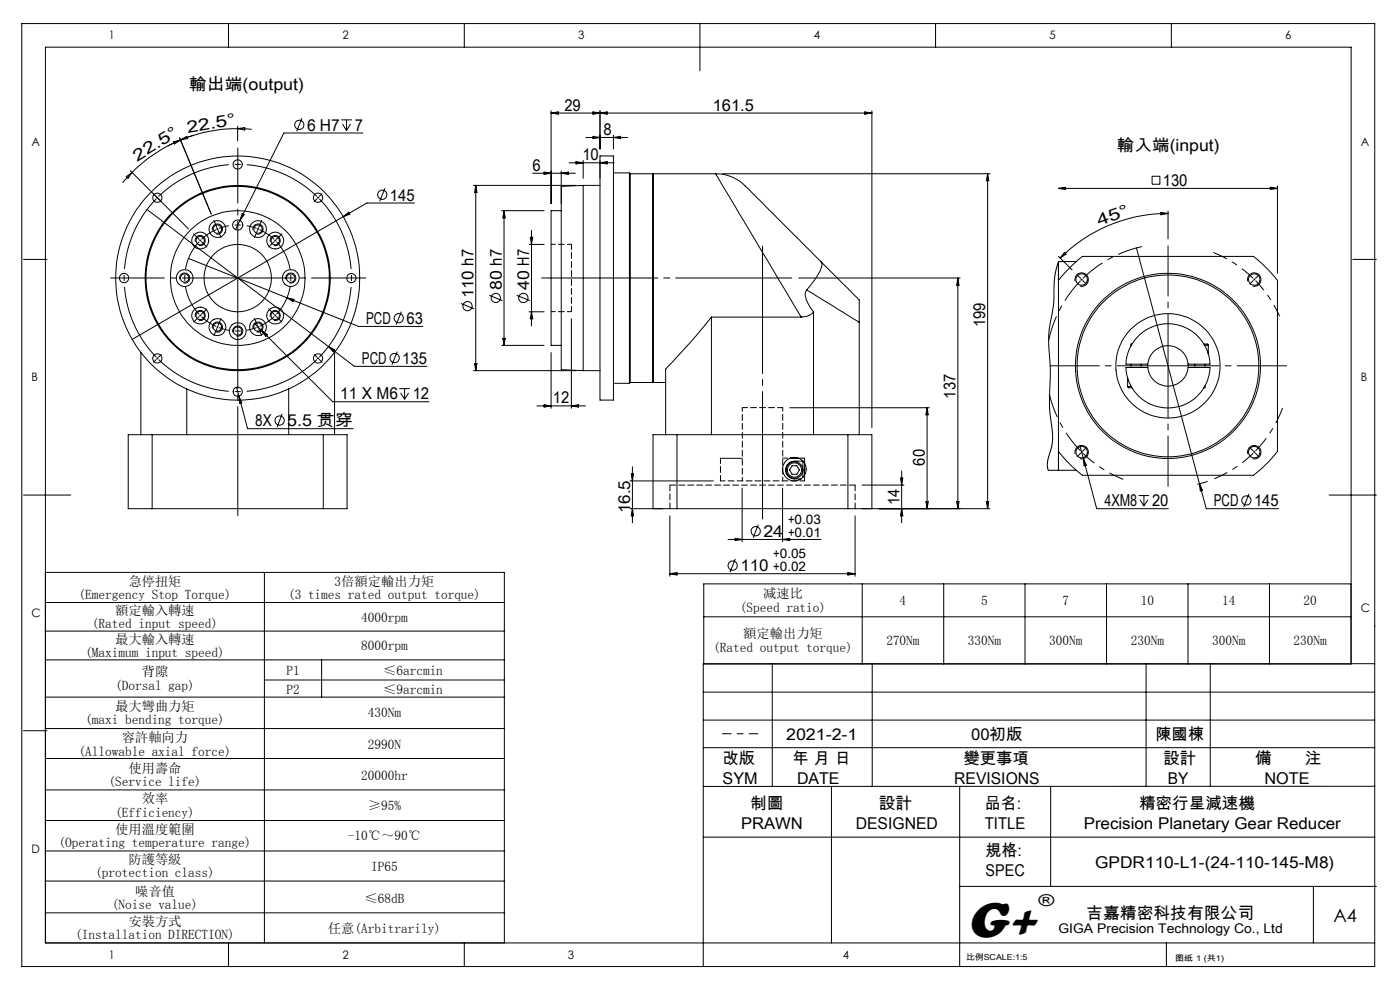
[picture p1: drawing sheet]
<svg xmlns="http://www.w3.org/2000/svg" width="297mm" height="210mm" viewBox="0 0 297 210" stroke-linecap="round" stroke-linejoin="round" font-family="sans-serif">
<g fill="none" stroke="#000" stroke-width=".21">
<path d="M4.6 5h287v200h-287zM48.5 5v5M98.5 5v5M148.5 5v10M198.5 5v5M248.5 5v5M26.8 37.5l1.2-.9-.8 1.2zM27.7 36.2l12.3 12.4M28 36.6l-2 2.2M36.8 30.1l1.5-.4-1.3 .8zM38.1 29.2l6.7 16.2M38.3 29.7l-2.7 1.3"/>
<path d="M38.3 29.7a32.1 32.1 0 0 0-10.3 6.9M38.3 29.7l1.3-.8 .2 .5zM41.1 28.7l-2.8 1M50.4 27.3a31.9 31.9 0 0 0-12.1 2.4M50.4 27.3l3 .1M50.4 26.8v3.1M50.4 27.3l1.5-.3v.6zM64.1 25.1l-1.2 2.8M72.4 25.4h2.2M72.7 26.3l.8 1.4M73.5 25.4v2.3M74.4 26.3l-.9 1.4"/>
<path d="M77 28.2h-16.8l-9.3 18.6M81.7 39.9l-1.2 2.8M100.4 39.3h21.8M100.9 39.3v39.3M100.9 39.3l.3 1.5h-.5zM113 36.8h9.1M115.4 36.5l1.5 .3-1.5 .2zM116.9 23.5v19.7M116.9 24h68.1M116.9 24l1.5-.3v.5zM119.1 36.3v6.9M119.1 36.8l1.5-.3v.5z"/>
<path d="M120.7 34.5h9.6M122.2 34.3l1.5 .2-1.5 .3zM123.7 39.3v39.3M123.7 39.3l-4.6 .2v38.9l4.6 .2M123.7 34v3.8M123.7 39.3h3.6M124.3 29.2h8.8M125.8 23.7l1.5 .3-1.5 .2zM125.8 28.9l1.5 .3-1.5 .2zM127.3 33.1h2.8v51.8h-2.8zM127.3 23.5v8.1M127.3 34v3.8"/>
<path d="M127.3 34.5l1.5-.2v.5zM127.3 24l1.5-.3v.5zM130.1 28.7v2.9M130.1 29.2l1.6-.3v.5zM130.1 36.7h3.4M133.5 36.7v44.6M133.5 36.7l.2 .2M133.7 36.9v44.2M133.7 36.9h18.1M138.5 36.9v44.2zM151.8 36.9a10.4 10.4 0 0 1 7.7 3.9l14.7 14.8M151.8 36.9l18.2 30.4"/>
<path d="M153.3 36.9h56.7M183.4 23.7l1.6 .3-1.6 .2zM185 23.5v67.2M209.5 36.9v71M209.5 36.9l.3 1.4h-.6zM224.5 40h46.5M224.5 40l1.6-.3v.5zM244.4 37.4h1.7v1.7h-1.7zM269.5 39.7l1.5 .3-1.5 .2zM271 39.5v18.5M5 55h5M31.2 44.4l38.5 29.1"/>
<path d="M33.3 41.8l.1 .1M33.4 41.9l-.1 .2M33.5 41.8l-.1 .1M38.1 59.3a1.07 1.07 0 0 1 1-1.4 1.07 1.07 0 0 1 1.1 1.2 1.07 1.07 0 0 1-1.3 .9M40 54.8l36.1 14.4h13.6M41.5 51.3a1.07 1.07 0 0 1 .9-1.3 1.07 1.07 0 0 1 1.1 1.1 1.07 1.07 0 0 1-1.3 1M45.1 48.9a1.07 1.07 0 0 1 .9-1.4 1.07 1.07 0 0 1 1.2 1.2 1.07 1.07 0 0 1-1.3 .9M46 48.4l.1 .2M46.1 48.6l-.1 .1M46.1 48.6l.1 .1M46.3 48.5l-.2 .1M50.9 46.8l-.9 1.9"/>
<path d="M51.4 45.3l.4 .2-.9 1.3zM53.7 48.9a1.07 1.07 0 0 1 .9-1.4 1.07 1.07 0 0 1 1.2 1.2 1.07 1.07 0 0 1-1.3 .9M57.4 51.3a1.07 1.07 0 0 1 .9-1.3 1.07 1.07 0 0 1 1.2 1.1 1.07 1.07 0 0 1-1.4 1M60.6 59.3a1.08 1.08 0 0 1 1-1.4 1.08 1.08 0 0 1 1.2 1.2 1.08 1.08 0 0 1-1.4 .9M72.8 46l1.2-1 .2 .4zM87.9 43.1h-10.1l-49.8 28.9M106.4 44.7h9M106.9 44.7v28.6M106.9 44.7l.3 1.5h-.5zM112.3 51.8h3.1M112.5 50.3h.5l-.3 1.5zM112.7 48.9v20.2"/>
<path d="M119.1 44.7h-2.2v28.6h2.2M169.4 59h34.3M174.2 55.6a1.83 1.83 0 0 1-.2 1.9l-1.2 1.9-1.7 2.1M174.2 55.6l7.6 7.5a1.13 1.13 0 0 1 .5 1.4v3.9M203.2 59v48.9M203.2 59l.2 1.5h-.4zM224.5 54.4l2.9 2.8M224.5 55.5v4M224.5 59.5a32.4 32.4 0 0 1 5.1-5.1h36.3a32.4 32.4 0 0 1 5.1 5.1v36.3a30.3 30.3 0 0 1-5.1 5h-36.3a30.3 30.3 0 0 1-5.1-5M224.5 59.5v36.3M224.6 55.5l-.6 1.6-.3 1.7-.2 5.7-1 6.6v2.1l.3 4.6-.2 8.8 .6 4.7 .1 1.9-.3 1.9-.8 2.6v1.2l.2 .9h6M224.6 55.5h3.8"/>
<path d="M225.8 53.5l.4 .4-1.3 .8zM228.1 59.7a1.42 1.42 0 0 1 1.2-1.8 1.42 1.42 0 0 1 1.6 1.5 1.42 1.42 0 0 1-1.8 1.3M229.3 59.2l.2 .1M229.5 59.3l-.2 .1M229.5 59.3l.1 .1M229.6 59.2l-.1 .1M241.1 52.6l13.4 50M246.3 45l1.5 .3-1.5 .3zM247.8 45.3a32.2 32.2 0 0 0-22.9 9.4M247.8 44.8v5.9M264.7 59.7a1.42 1.42 0 0 1 1.2-1.8 1.42 1.42 0 0 1 1.6 1.5 1.42 1.42 0 0 1-1.8 1.3M287 55h5"/>
<path d="M29.9 74.7v17.5M41.5 67.2a1.07 1.07 0 0 1 .9-1.3 1.07 1.07 0 0 1 1.1 1.1 1.07 1.07 0 0 1-1.3 1M45.1 69.7a1.08 1.08 0 0 1 .9-1.4 1.08 1.08 0 0 1 1.2 1.1 1.08 1.08 0 0 1-1.3 1M49.4 70.5a1.06 1.06 0 0 1 .9-1.3 1.06 1.06 0 0 1 1.2 1.1 1.06 1.06 0 0 1-1.3 1M53.7 69.7a1.08 1.08 0 0 1 .9-1.4 1.08 1.08 0 0 1 1.2 1.1 1.08 1.08 0 0 1-1.3 1M54 68.6l1.5 1.5M55.5 70.1l15.1 15.1h20.4M55.5 70.1l1.2 .9-.3 .4zM57.4 67.2a1.07 1.07 0 0 1 .9-1.3 1.07 1.07 0 0 1 1.2 1.1 1.07 1.07 0 0 1-1.4 1M60.9 63.2l1.5 .3-.2 .5zM69.7 73.5l5.5 4.2h15.4M69.7 73.5l1.3 .7-.3 .4z"/>
<path d="M71 74.7v17.5M84.3 74.6l-1.2 2.8M85.2 66.1l-1.2 2.8M97.8 64.4l2.8 1.1M100.4 78.6h21.8M100.7 77.1h.5l-.3 1.5zM103.8 62.6l2.8 1.2M106.4 73.3h9M106.7 71.8h.5l-.3 1.5zM109.6 62.6l2.8 1.2M112.3 66.1h3.1M112.7 66.1l.3 1.5h-.5z"/>
<path d="M116.9 74.8v11.8M121.2 67.6v19M123.7 78.6h3.6M150.9 67.3l-4.6 5.5-5.1 5.5v13.9M150.9 67.3h19.1M150.9 67.3v24.9M171.1 61.5a2.38 2.38 0 0 0 .2 2.7l1.3 2M171.1 61.5l11.2 6.9M172.6 66.2a3.1 3.1 0 0 1-2.6 1.1M172.6 66.2v26M182.3 68.4v23.8M239.9 77.2v.8"/>
<path d="M240.1 73h-.2v.4M242.1 77.2v.8M243.5 78a4.3 4.3 0 0 0 4.3 3.9 4.3 4.3 0 0 0 4.3-3.9M243.5 78h-4.6a8.9 8.9 0 0 0 8.9 8.5 8.9 8.9 0 0 0 8.9-8.5h-4.6M243.5 77.2h-4.6a8.9 8.9 0 0 1 8.9-8.5 8.9 8.9 0 0 1 8.9 8.5h-4.6M243.5 77.2a4.3 4.3 0 0 1 4.3-3.9 4.3 4.3 0 0 1 4.3 3.9M243.5 77.2v.8M252.1 77.2v.8M253.5 77.2v.8M255.4 73h.8l.1 .2M255.6 73.2h.7M255.6 77.2v.8"/>
<path d="M256.3 73.2v1.9M32.3 92.2h-5.1v15.7h5.1M32.3 92.2h36.3M32.3 92.2v15.7M39.6 82.5v9.7M50.2 82.2l.5 1.9M50.7 84.1l1.8 6.8h22.4M50.7 84.1l.6 1.3-.5 .1zM59.9 87.8l-1.1 2.8M61.2 82.5v9.7M68.6 92.2h5v15.7h-5M68.6 92.2v15.7"/>
<path d="M84.7 82.4h2.2M85 83.4l.8 1.3M85.8 82.4v2.3M86.7 83.4l-.9 1.3M113.9 86.1h10.3M115.4 85.9l1.5 .2-1.5 .3zM121.2 86.1l1.5-.2v.5zM130.1 81.3h3.4M133.7 81.1l-.2 .2M133.7 81.1h7.5M134.2 99v11.9M143.6 92.2h-5.1v15.7h5.1"/>
<path d="M143.6 92.2v15.7M143.6 92.2h36.3M152.8 97.2h4.6M167.5 86.5h29.7M167.6 97.2h1.9M167.8 97.1v.1M168 98.8h1.1l.5 .9-.5 .9h-1.1l-.5-.9zM170.7 98.2v2.6M179.9 92.2h5.1v15.7h-5.1M179.9 92.2v15.7M191.3 99.9v11M196.7 86.5v21.4"/>
<path d="M196.7 86.5l.2 1.5h-.5zM224.5 95.8v4zM228.1 96.3a1.42 1.42 0 0 1 1.2-1.8 1.42 1.42 0 0 1 1.6 1.5 1.42 1.42 0 0 1-1.8 1.3M229.1 94.5l.7 2.8M229.8 97.3l2.9 10.6h15.2M229.8 97.3l.7 1.4-.5 .1zM239.2 82l.2 .3h.7M239.2 82h.8M239.2 80.1v1.9M255.6 81.9v.4h-.2M264.7 96.3a1.42 1.42 0 0 1 1.2-1.8 1.42 1.42 0 0 1 1.6 1.5 1.42 1.42 0 0 1-1.8 1.3M5 105h10"/>
<path d="M32.3 107.9h36.3M133.7 107.9h6.9M133.7 102h17.6M133.9 100.5h.5l-.2 1.5zM134.2 107.9l.2 1.5h-.5zM142.1 109.4v12.8M143.6 107.9h36.3M154.4 114.4h19.8M156 114.2l1.4 .2-1.4 .3zM156 118.6l-1.1 2.8M157.4 103.5v11.4M160.9 111.3l-1.1 2.8"/>
<path d="M166 103.5v11.4M166 114.4l1.5-.2v.5zM170.3 101.3v-3.5h-.7a2.41 2.41 0 0 0-2.9 1.5 2.08 2.08 0 0 0 2.7 2.3h.6M181.4 109.4v12.8M182.9 107.9h27.1M182.9 102.9h8.9M191 101.4h.5l-.2 1.5zM191.3 107.9l.2 1.5h-.5zM196.4 106.4h.5l-.2 1.5zM203 106.4h.4l-.2 1.5zM209.2 106.4h.6l-.3 1.5zM241.5 105.1h2.3"/>
<path d="M241.8 106l.9 1.3M242.7 105.1v2.2M243.5 106l-.8 1.3M254.5 102.6l1.4 5.3h15.4M254.5 102.6l.6 1.4-.5 .1zM256.2 102.1l-2.2 .7M265 104.8l-1.2 2.8M282 105h10M9.6 121.4h97.4v78.6M9.6 127.8h97.4M9.6 133.9h97.4M9.6 140h97.4"/>
<path d="M56.1 121.4v78.6M68.2 140v7.9M142.1 121.7h39.3M142.1 121.7l1.5-.2v.5zM149.3 123.9h137.3v17h-137.3zM149.3 130.8h137.3M179.9 121.5l1.5 .2-1.5 .3zM182.9 123.9v17M200.2 123.9v17M217.5 123.9v17M234.7 123.9v17M252 123.9v17"/>
<path d="M269.3 123.9v17M5 155h5M9.6 147.9h97.4M9.6 154.5h97.4M56.1 144.2h50.9M149.2 152.7h142.4M149.2 146.8h142.4M149.2 158.6h142.4M163.8 140.8v26M185 140.8v26M243.1 140.8v26M256.8 140.8v26"/>
<path d="M286.6 140.8v-130.8h-277v190h282M291.6 140.8h-142.4v64.2M9.6 160.9h97.4M9.6 167.6h97.4M9.6 174.1h97.4M149.2 177.6h142.4M176.4 166.8v33.2M203.6 166.8v38.2M222.9 166.8v21.2M291.6 166.8h-142.4M9.6 180.5h97.4M9.6 186.9h97.4"/>
<path d="M9.6 193.6h97.4M203.6 188h88.4M278.6 188v12M48.5 200v5M98.5 200v5M247.4 200v5"/>
<circle cx="50.4" cy="34.9" r=".98"/>
<circle cx="63.5" cy="26.5" r=".98"/>
<circle cx="26.3" cy="59" r=".99"/>
<circle cx="33.4" cy="41.9" r=".98"/>
<circle cx="39.2" cy="59" r=".89"/>
<circle cx="39.2" cy="59" r="1.78"/>
<circle cx="42.5" cy="51" r=".89"/>
<circle cx="42.5" cy="51" r="1.79"/>
<circle cx="46.1" cy="48.6" r="1.79"/>
<circle cx="46.1" cy="48.6" r=".89"/>
<circle cx="50.4" cy="59" r="25.9"/>
<circle cx="50.4" cy="59" r="19.4"/>
<circle cx="50.4" cy="59" r="14.3"/>
<circle cx="50.4" cy="47.7" r="1.08"/>
<circle cx="50.4" cy="59" r="7.1"/>
<circle cx="50.4" cy="59" r="19.6"/>
<circle cx="54.7" cy="48.6" r="1.78"/>
<circle cx="54.7" cy="48.6" r=".89"/>
<circle cx="58.4" cy="51" r=".89"/>
<circle cx="58.4" cy="51" r="1.78"/>
<circle cx="61.7" cy="59" r=".89"/>
<circle cx="61.7" cy="59" r="1.78"/>
<circle cx="67.5" cy="41.9" r=".99"/>
<circle cx="74.5" cy="59" r=".98"/>
<circle cx="81.1" cy="41.3" r=".98"/>
<circle cx="229.5" cy="59.3" r="1.21"/>
<circle cx="266.1" cy="59.3" r="1.21"/>
<circle cx="33.4" cy="76.1" r=".99"/>
<circle cx="42.5" cy="66.9" r="1.79"/>
<circle cx="42.5" cy="66.9" r=".89"/>
<circle cx="46.1" cy="69.4" r=".9"/>
<circle cx="46.1" cy="69.4" r="1.79"/>
<circle cx="50.4" cy="70.2" r=".89"/>
<circle cx="50.4" cy="70.2" r="1.79"/>
<circle cx="54.7" cy="69.4" r=".9"/>
<circle cx="54.7" cy="69.4" r="1.79"/>
<circle cx="58.4" cy="67" r="1.79"/>
<circle cx="58.4" cy="66.9" r=".89"/>
<circle cx="67.5" cy="76" r=".98"/>
<circle cx="83.7" cy="76" r=".98"/>
<circle cx="84.6" cy="67.5" r=".98"/>
<circle cx="99.2" cy="64.9" r=".98"/>
<circle cx="105.2" cy="63.2" r=".98"/>
<circle cx="111" cy="63.2" r=".99"/>
<circle cx="247.8" cy="77.6" r="19.3"/>
<circle cx="247.8" cy="77.6" r="19.6"/>
<circle cx="247.8" cy="77.6" r="11.1"/>
<circle cx="50.4" cy="83.1" r=".98"/>
<circle cx="59.3" cy="89.2" r=".99"/>
<circle cx="168.5" cy="99.7" r="1.52"/>
<circle cx="168.5" cy="99.5" r="2.5"/>
<circle cx="168.5" cy="99.7" r="1.78"/>
<circle cx="229.5" cy="95.9" r="1.21"/>
<circle cx="266.1" cy="95.9" r="1.21"/>
<circle cx="155.4" cy="120" r=".99"/>
<circle cx="160.3" cy="112.7" r=".98"/>
<circle cx="264.4" cy="106.2" r=".98"/>
</g>
<g fill="none" stroke="#000" stroke-width=".21" stroke-dasharray="30.5 1.3 1.3 1.3" stroke-linecap="butt">
<path d="M42.5 51l-.1 .1M42.5 51l.1-.1M45.8 48.7l-1.6 .9-1.5 1.2M54.7 48.6l-.1-.1M54.7 48.6h.2M58.1 50.8l-1.4-1.2-1.6-.9M58.4 51l-.1-.1M58.4 51l.1 .1M67.5 41.9l-.1-.1M67.5 41.9l.1 .1M266.1 59.3l-.1-.1M266.1 59.3l.1 .1"/>
<path d="M33.4 76l.1 .1M33.4 76l-.1-.1M42.5 66.9l.1 .1M42.5 66.9l-.1-.1M42.7 67.2l1.5 1.1 1.6 .9M46.1 69.4h.2M46.1 69.4l-.1-.1M54.7 69.4l.2-.1M54.7 69.4h-.1M55.1 69.2l1.6-.9 1.4-1.1M58.4 66.9l.1-.1M58.4 66.9l-.1 .1"/>
<path d="M67.5 76l.1-.1M67.5 76l-.1 .1M229.5 95.9l.1 .1M229.5 95.9l-.1-.1M266.1 95.9l.1-.1M266.1 95.9l-.1 .1"/>
</g>
<path d="M42.2 51.3a11.2 11.2 0 0 0 0 15.4M58.6 66.7a11.2 11.2 0 0 0 0-15.4" fill="none" stroke="#000" stroke-width=".21" stroke-dasharray="30.5 1.3 1.3 1.3" stroke-dashoffset="23.9" stroke-linecap="butt"/>
<path d="M54.4 48.4a11.2 11.2 0 0 0-7.9 0M46.5 69.5a11.2 11.2 0 0 0 7.9 0" fill="none" stroke="#000" stroke-width=".21" stroke-dasharray="30.5 1.3 1.3 1.3" stroke-dashoffset="28.3" stroke-linecap="butt"/>
<path d="M33.1 42.2a24.1 24.1 0 0 0 0 33.6M67.2 41.7a24.1 24.1 0 0 0-33.5 0M33.7 76.3a24.1 24.1 0 0 0 33.5 0M67.7 75.8a24.1 24.1 0 0 0 0-33.6" fill="none" stroke="#000" stroke-width=".21" stroke-dasharray="30.5 1.3 1.3 1.3" stroke-dashoffset="13.8" stroke-linecap="butt"/>
<path d="M229.7 59a25.9 25.9 0 0 1 12.5-6.7" fill="none" stroke="#000" stroke-width=".21" stroke-dasharray="30.5 1.3 1.3 1.3" stroke-dashoffset="25.2" stroke-linecap="butt"/>
<path d="M265.8 59a25.9 25.9 0 0 0-8.4-5.4M229.7 96.2a25.9 25.9 0 0 0 8.6 5.5" fill="none" stroke="#000" stroke-width=".21" stroke-dasharray="30.5 1.3 1.3 1.3" stroke-dashoffset="27.3" stroke-linecap="butt"/>
<path d="M266.4 59.5a25.9 25.9 0 0 1 5.1 7.6" fill="none" stroke="#000" stroke-width=".21" stroke-dasharray="30.5 1.3 1.3 1.3" stroke-dashoffset="27.8" stroke-linecap="butt"/>
<path d="M266.4 95.7a25.9 25.9 0 0 0 5.7-9.2" fill="none" stroke="#000" stroke-width=".21" stroke-dasharray="30.5 1.3 1.3 1.3" stroke-dashoffset="27" stroke-linecap="butt"/>
<path d="M265.8 96.2a25.9 25.9 0 0 1-8.2 5.4" fill="none" stroke="#000" stroke-width=".21" stroke-dasharray="30.5 1.3 1.3 1.3" stroke-dashoffset="27.4" stroke-linecap="butt"/>
<path d="M229.2 59.5a25.8 25.8 0 0 0-6.7 12.7" fill="none" stroke="#000" stroke-width=".21" stroke-dasharray="30.5 1.3 1.3 1.3" stroke-dashoffset="25.1" stroke-linecap="butt"/>
<path d="M222.7 83.8a25.8 25.8 0 0 0 6.5 11.9" fill="none" stroke="#000" stroke-width=".21" stroke-dasharray="30.5 1.3 1.3 1.3" stroke-dashoffset="25.5" stroke-linecap="butt"/>
<path d="M161.8 110.1v-57.9" fill="none" stroke="#000" stroke-width=".21" stroke-dasharray="30.5 1.3 1.3 1.3" stroke-dashoffset="3.4"/>
<path d="M168 59h-53.1" fill="none" stroke="#000" stroke-width=".21" stroke-dasharray="30.5 1.3 1.3 1.3" stroke-dashoffset="5.9"/>
<path d="M153.3 155.6h7.5" fill="none" stroke="#000" stroke-width=".21" stroke-dasharray="30.5 1.3 1.3 1.3" stroke-dashoffset="28.6"/>
<path d="M121.2 51.8v14.3M157.5 86.5h8.6M170.7 97.2h-4.6" fill="none" stroke="#000" stroke-width=".21" stroke-dasharray="1.3 .6" stroke-dashoffset=".2"/>
<path d="M170.7 97.2v4.8M152.8 102v-4.8" fill="none" stroke="#000" stroke-width=".21" stroke-dasharray="1.3 .6" stroke-dashoffset=".1"/>
<path d="M152.8 102h17.9" fill="none" stroke="#000" stroke-width=".21" stroke-dasharray="1.3 .6" stroke-dashoffset=".3"/>
<path d="M157.5 86.5v15.5M166.1 102v-15.5" fill="none" stroke="#000" stroke-width=".21" stroke-dasharray="1.3 .6" stroke-dashoffset=".5"/>
<path d="M142.1 102.9v5M142.1 102.9h39.3M181.4 107.9v-5" fill="none" stroke="#000" stroke-width=".21" stroke-dasharray="1.3 .6"/>
<path d="M121.2 51.8h-4.3M116.9 66.1h4.3" fill="none" stroke="#000" stroke-width=".21" stroke-dasharray="1.3 .6" stroke-dashoffset=".4"/>
<g fill="none" stroke="#000" stroke-width=".21" stroke-dasharray="30.5 1.3 1.3 1.3">
<path d="M33.1 41.7l-.5-.6M33.7 42.2l.5 .5M42.2 50.8l-1.1-1.2M42.5 51l-.1-.1M42.5 51l.1 .1M42.7 51.3l1.2 1.1M46 48.2l-.6-1.4M46.3 48.9l.6 1.5M50.4 59v-.2M50.4 59h-.1M50.4 59v.1M50.4 59h.2"/>
<path d="M54.6 48.9l-.6 1.5M54.7 48.6l.1-.2M54.7 48.6v.1M54.9 48.2l.6-1.4M58.1 51.3l-1.1 1.1M58.4 51l.1-.1M58.4 51l-.1 .1M58.7 50.8l1.1-1.2M67.2 42.2l-.5 .5M67.5 41.9l.1-.1M67.5 41.9l-.1 .1M67.7 41.7l.6-.6"/>
<path d="M229.2 59l-.7-.7M229.7 59.5l.8 .8M265.8 59.5l-.7 .8M266.1 59.3l.1-.1M266.1 59.3l-.1 .1M266.4 59l.7-.7M33.1 76.3l-.5 .5M33.4 76l-.1 .1M33.4 76l.1-.1M33.7 75.8l.5-.6M42.2 67.2l-1.1 1.1M42.5 66.9l-.1 .1"/>
<path d="M42.5 66.9l.1-.1M42.7 66.7l1.2-1.2M46 69.7l-.6 1.5M46.1 69.4v.1M46.1 69.4l.1-.2M46.3 69l.6-1.5M54.6 69l-.6-1.5M54.7 69.4l.1 .1M54.7 69.4v-.2M54.9 69.7l.6 1.5M58.1 66.7l-1.1-1.2M58.4 66.9l.1 .1"/>
<path d="M58.4 66.9l-.1-.1M58.7 67.2l1.1 1.1M67.2 75.8l-.5-.6M67.5 76l.1 .1M67.5 76l-.1-.1M67.7 76.3l.6 .5M247.8 77.6v-.2M247.8 77.6h-.2M247.8 77.6v.2M247.8 77.6h.2M229.2 96.2l-.7 .7M229.5 95.9l-.1 .1"/>
<path d="M229.5 95.9l.1-.1M229.7 95.7l.8-.8M265.8 95.7l-.7-.8M266.1 95.9l.1 .1M266.1 95.9l-.1-.1M266.4 96.2l.7 .7"/>
</g>
<path d="M50.4 58.6v-27.2" fill="none" stroke="#000" stroke-width=".21" stroke-dasharray="30.5 1.3 1.3 1.3" stroke-dashoffset="18.8"/>
<path d="M50.1 59h-26.6" fill="none" stroke="#000" stroke-width=".21" stroke-dasharray="30.5 1.3 1.3 1.3" stroke-dashoffset="19.1"/>
<path d="M50.4 59.3v50.1" fill="none" stroke="#000" stroke-width=".21" stroke-dasharray="30.5 1.3 1.3 1.3" stroke-dashoffset="7.4"/>
<path d="M50.8 59h26.8" fill="none" stroke="#000" stroke-width=".21" stroke-dasharray="30.5 1.3 1.3 1.3" stroke-dashoffset="19"/>
<path d="M247.8 77.2v-25M247.8 78v25.2" fill="none" stroke="#000" stroke-width=".21" stroke-dasharray="30.5 1.3 1.3 1.3" stroke-dashoffset="19.8"/>
<path d="M247.4 77.6h-24.6" fill="none" stroke="#000" stroke-width=".21" stroke-dasharray="30.5 1.3 1.3 1.3" stroke-dashoffset="20.1"/>
<path d="M248.1 77.6h24.9" fill="none" stroke="#000" stroke-width=".21" stroke-dasharray="30.5 1.3 1.3 1.3" stroke-dashoffset="20"/>
<text font-size="11" x="205.1" y="198.7">G+</text>
<text font-size="3.9" x="282.9" y="195.5">A4</text>
<g font-size="3.5">
<text x="40.1" y="19.2">輸出端(output)</text>
<text x="119.7" y="23.5">29</text>
<text x="151.2" y="23.5">161.5</text>
<text x="39.8" y="28.1" transform="rotate(-10 39.8 28.1)">22.5°</text>
<text x="65.1" y="27.7">6 H7</text>
<text x="75.3" y="27.7">7</text>
<text x="128" y="28.7">8</text>
<text x="29.1" y="34.3" transform="rotate(-32 29.1 34.3)">22.5°</text>
<text x="123.6" y="34">10</text>
<text x="236.9" y="31.9">輸入端(input)</text>
<text x="113" y="36.2">6</text>
<text x="246.7" y="39.5">130</text>
<text x="82.7" y="42.5">145</text>
<text x="233.2" y="48" transform="rotate(-20 233.2 48)">4 5 °</text>
<text x="100.5" y="63.3" transform="rotate(-90 100.5 63.3)">110 h7</text>
<text x="106.5" y="61.6" transform="rotate(-90 106.5 61.6)">80 h7</text>
<text x="112.3" y="61.6" transform="rotate(-90 112.3 61.6)">40 H7</text>
<text x="77.7" y="68.7">PCD</text>
<text x="86.2" y="68.7">63</text>
<text x="209" y="69.4" transform="rotate(-90 209 69.4)">199</text>
<text x="76.8" y="77.2">PCD</text>
<text x="85.4" y="77.2">135</text>
<text x="72.2" y="84.7">11 X M6</text>
<text x="87.6" y="84.7">12</text>
<text x="117.3" y="85.6">12</text>
<text x="202.7" y="84.5" transform="rotate(-90 202.7 84.5)">137</text>
<text x="54.1" y="90.4">8X</text>
<text x="60.9" y="90.4">5.5 贯穿</text>
<text x="196.2" y="98.8" transform="rotate(-90 196.2 98.8)">60</text>
<text x="190.8" y="107.1" transform="rotate(-90 190.8 107.1)">14</text>
<text x="234.3" y="107.4">4XM8</text>
<text x="244.4" y="107.4">20</text>
<text x="257.5" y="107.4">PCD</text>
<text x="266" y="107.4">145</text>
<text x="133.7" y="108.9" transform="rotate(-90 133.7 108.9)">16.5</text>
<text x="161.9" y="113.9">24</text>
<text x="157.1" y="121.2">110</text>
<text x="220.3" y="192.2">®</text>
<text x="230.5" y="194.8">吉嘉精密科技有限公司</text>
</g>
<g font-size="3.4">
<text x="153.3" y="162">改版</text>
<text x="166.8" y="157.1">2021-2-1</text>
<text x="168.1" y="162">年 月 日</text>
<text x="204.4" y="162">變更事項</text>
<text x="206" y="157.1">00初版</text>
<text x="245.1" y="157.1">陳國棟</text>
<text x="246.8" y="162">設計</text>
<text x="266.3" y="162">備</text>
<text x="276.8" y="162">注</text>
<text x="153.3" y="166.3">SYM</text>
<text x="169.1" y="166.3">DATE</text>
<text x="202.4" y="166.3">REVISIONS</text>
<text x="247.7" y="166.3">BY</text>
<text x="268.2" y="166.3">NOTE</text>
<text x="159.2" y="171.6">制圖</text>
<text x="186.5" y="171.6">設計</text>
<text x="208.9" y="171.6">品名:</text>
<text x="241.6" y="171.6">精密行星減速機</text>
<text x="157.2" y="175.9">PRAWN</text>
<text x="181.5" y="175.9">DESIGNED</text>
<text x="208.9" y="175.9">TITLE</text>
<text x="229.9" y="175.9">Precision Planetary Gear Reducer</text>
<text x="209.1" y="181.6">規格:</text>
<text x="209.1" y="185.9">SPEC</text>
<text x="232.3" y="184.2">GPDR110-L1-(24-110-145-M8)</text>
</g>
<g font-size="2.8">
<text x="167.2" y="111.1">+0.03</text>
<text x="167.2" y="113.9">+0.01</text>
<text x="164" y="118.4">+0.05</text>
<text x="27.2" y="124.2">急停扭矩</text>
<text x="71" y="124.2">3倍額定輸出力矩</text>
<text x="164" y="121.2">+0.02</text>
<text x="16.7" y="127">(Emergency Stop Torque)</text>
<text x="24.4" y="130.4">額定輸入轉速</text>
<text x="61.1" y="127">(3 times rated output torque)</text>
<text x="76.6" y="131.8">4000rpm</text>
<text x="156.9" y="129.8">(Speed ratio)</text>
<text x="161.9" y="126.9">减速比</text>
<text x="190.9" y="128.3">4</text>
<text x="208.1" y="128.3">5</text>
<text x="225.4" y="128.3">7</text>
<text x="242" y="128.3">10</text>
<text x="259.3" y="128.3">14</text>
<text x="276.6" y="128.3">20</text>
<text x="19.5" y="133.3">(Rated input speed)</text>
<text x="24.4" y="136.5">最大輸入轉速</text>
<text x="76.6" y="137.9">8000rpm</text>
<text x="157.7" y="135.4">額定輸出力矩</text>
<text x="188" y="136.8">270Nm</text>
<text x="205.3" y="136.8">330Nm</text>
<text x="222.6" y="136.8">300Nm</text>
<text x="239.9" y="136.8">230Nm</text>
<text x="257.2" y="136.8">300Nm</text>
<text x="274.4" y="136.8">230Nm</text>
<text x="18.1" y="139.3">(Maximum input speed)</text>
<text x="30.1" y="143.5">背隙</text>
<text x="60.8" y="143.1">P1</text>
<text x="81.3" y="143.1">≤6arcmin</text>
<text x="151.3" y="138.3">(Rated output torque)</text>
<text x="24.4" y="146.3">(Dorsal gap)</text>
<text x="60.8" y="147.2">P2</text>
<text x="81.3" y="147.2">≤9arcmin</text>
<text x="18.1" y="153.6">(maxi bending torque)</text>
<text x="24.4" y="150.8">最大彎曲力矩</text>
<text x="78" y="152.2">430Nm</text>
<text x="16.7" y="160.3">(Allowable axial force)</text>
<text x="25.8" y="157.5">容許軸向力</text>
<text x="78" y="158.9">2990N</text>
<text x="23" y="166.8">(Service life)</text>
<text x="27.2" y="164">使用壽命</text>
<text x="76.6" y="165.4">20000hr</text>
<text x="24.4" y="173.2">(Efficiency)</text>
<text x="30.1" y="170.4">效率</text>
<text x="78" y="171.8">≥95%</text>
<text x="12.4" y="179.7">(Operating temperature range)</text>
<text x="24.4" y="176.9">使用溫度範圍</text>
<text x="73.8" y="178.3">-10℃～90℃</text>
<text x="27.2" y="183.3">防護等級</text>
<text x="78.7" y="184.7">IP65</text>
<text x="20.2" y="186.1">(protection class)</text>
<text x="28.7" y="190">噪音值</text>
<text x="77.3" y="191.4">≤68dB</text>
<text x="23.7" y="192.9">(Noise value)</text>
<text x="27.2" y="196.4">安裝方式</text>
<text x="69.6" y="197.8">任意(Arbitrarily)</text>
<text x="224.5" y="197.8">GIGA Precision Technology Co., Ltd</text>
<text x="16" y="199.2">(Installation DIRECTION)</text>
</g>
<g font-size="2.5">
<text x="23.1" y="8.4">1</text>
<text x="72.7" y="8.4">2</text>
<text x="122.7" y="8.4">3</text>
<text x="172.7" y="8.4">4</text>
<text x="222.7" y="8.4">5</text>
<text x="272.7" y="8.4">6</text>
<text x="6.7" y="30.9">A</text>
<text x="288.7" y="30.9">A</text>
<text x="6.7" y="80.9">B</text>
<text x="288.7" y="80.9">B</text>
<text x="6.7" y="130.9">C</text>
<text x="288.7" y="129.9">C</text>
<text x="6.7" y="180.9">D</text>
<text x="23.1" y="203.4">1</text>
<text x="72.7" y="203.4">2</text>
<text x="120.5" y="203.4">3</text>
<text x="178.8" y="203.4">4</text>
</g>
<g font-size="1.7">
<text x="204.9" y="203.7">比例SCALE:1:5</text>
<text x="249.3" y="203.8">图纸 1 (共1)</text>
</g>
</svg>
